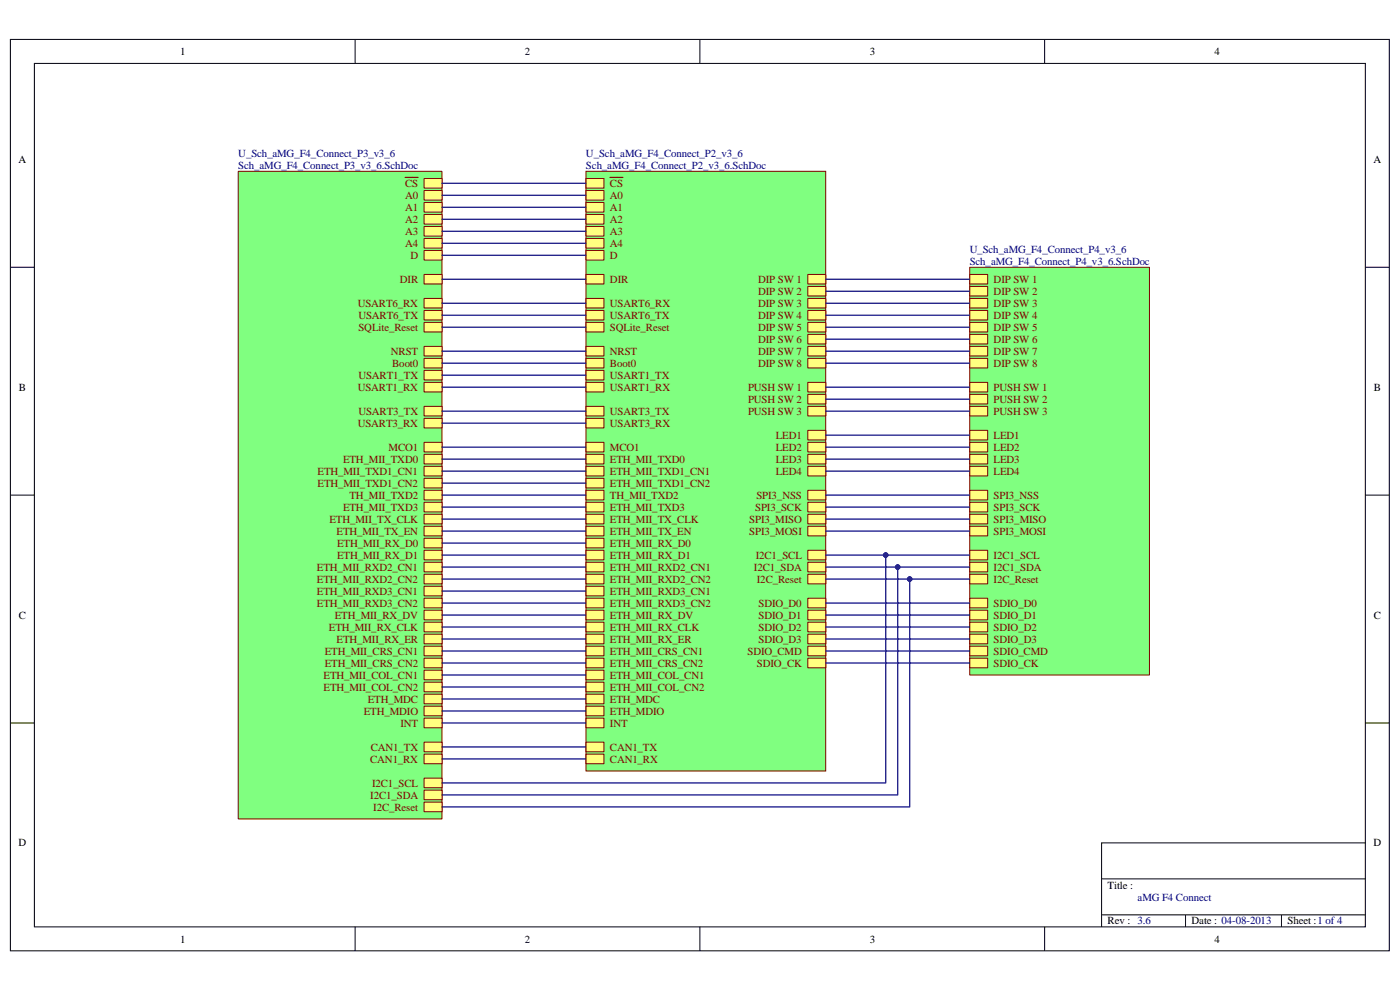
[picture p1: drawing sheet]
<svg xmlns="http://www.w3.org/2000/svg" width="297mm" height="210mm" viewBox="0 0 297 210" stroke-linecap="round" stroke-linejoin="round" font-family="sans-serif">
<path d="M2.2 8.4h292.5v193.3h-292.5z" fill="none" stroke="#000" stroke-width=".21"/>
<path d="M7.3 13.5h282.3v183.1h-282.3z" fill="#fff"/>
<g fill="none" stroke="#000" stroke-width=".21">
<path d="M7.3 13.5h282.3v183.1h-282.3zM75.3 8.4v5M148.5 8.4v5M221.6 8.4v5M2.2 56.7h5.1M289.7 56.7h5M2.2 105h5.1M289.7 105h5M2.2 153.4h5.1M289.7 153.4h5M289.7 178.8h-56v17.8M75.3 196.6v5.1"/>
<path d="M148.5 196.6v5.1M221.6 196.6v5.1M233.7 186.4h56M233.7 194.1h56M251.5 194.1v2.5M271.9 194.1v2.5"/>
</g>
<path d="M124.3 36.4h50.9v127.1h-50.9z" fill="#80ff80"/>
<path d="M124.3 36.3h50.9v127.2h-50.9z" fill="none" stroke="#800000" stroke-width=".21"/>
<path d="M124.3 37.9h3.8v2h-3.8z" fill-rule="evenodd" fill="#ffff80" stroke="#800000" stroke-width=".21"/>
<path d="M129.4 37.6h2.7" fill="none" stroke="#800000" stroke-width=".25"/>
<g fill="#ffff80" stroke="#800000" stroke-width=".21">
<path d="M124.3 40.4h3.8v2h-3.8z" fill-rule="evenodd"/>
<path d="M124.3 43h3.8v2h-3.8z" fill-rule="evenodd"/>
<path d="M124.3 45.5h3.8v2h-3.8z" fill-rule="evenodd"/>
<path d="M124.3 48h3.8v2.1h-3.8z" fill-rule="evenodd"/>
<path d="M124.3 50.6h3.8v2h-3.8z" fill-rule="evenodd"/>
<path d="M124.3 53.1h3.8v2.1h-3.8z" fill-rule="evenodd"/>
<path d="M171.4 121.8h3.8v2.1h-3.8z" fill-rule="evenodd"/>
<path d="M124.3 63.3h3.8v2h-3.8z" fill-rule="evenodd"/>
<path d="M124.3 65.8h3.8v2.1h-3.8z" fill-rule="evenodd"/>
<path d="M124.3 68.4h3.8v2h-3.8z" fill-rule="evenodd"/>
<path d="M124.3 73.5h3.8v2h-3.8z" fill-rule="evenodd"/>
<path d="M124.3 76h3.8v2.1h-3.8z" fill-rule="evenodd"/>
<path d="M124.3 78.6h3.8v2h-3.8z" fill-rule="evenodd"/>
<path d="M124.3 81.1h3.8v2h-3.8z" fill-rule="evenodd"/>
<path d="M124.3 86.2h3.8v2h-3.8z" fill-rule="evenodd"/>
<path d="M124.3 88.7h3.8v2.1h-3.8z" fill-rule="evenodd"/>
<path d="M124.3 93.8h3.8v2.1h-3.8z" fill-rule="evenodd"/>
<path d="M124.3 98.9h3.8v2.1h-3.8z" fill-rule="evenodd"/>
<path d="M124.3 106.6h3.8v2h-3.8z" fill-rule="evenodd"/>
<path d="M124.3 109.1h3.8v2h-3.8z" fill-rule="evenodd"/>
<path d="M124.3 96.4h3.8v2h-3.8z" fill-rule="evenodd"/>
<path d="M124.3 119.3h3.8v2h-3.8z" fill-rule="evenodd"/>
<path d="M124.3 134.5h3.8v2.1h-3.8z" fill-rule="evenodd"/>
<path d="M124.3 142.2h3.8v2h-3.8z" fill-rule="evenodd"/>
<path d="M124.3 147.3h3.8v2h-3.8z" fill-rule="evenodd"/>
<path d="M124.3 149.8h3.8v2h-3.8z" fill-rule="evenodd"/>
<path d="M124.3 152.3h3.8v2.1h-3.8z" fill-rule="evenodd"/>
<path d="M124.3 104h3.8v2h-3.8z" fill-rule="evenodd"/>
<path d="M124.3 114.2h3.8v2h-3.8z" fill-rule="evenodd"/>
<path d="M124.3 111.6h3.8v2.1h-3.8z" fill-rule="evenodd"/>
<path d="M124.3 116.7h3.8v2.1h-3.8z" fill-rule="evenodd"/>
<path d="M124.3 124.4h3.8v2h-3.8z" fill-rule="evenodd"/>
<path d="M124.3 129.4h3.8v2.1h-3.8z" fill-rule="evenodd"/>
<path d="M124.3 137.1h3.8v2h-3.8z" fill-rule="evenodd"/>
<path d="M124.3 132h3.8v2h-3.8z" fill-rule="evenodd"/>
<path d="M124.3 101.5h3.8v2h-3.8z" fill-rule="evenodd"/>
<path d="M124.3 121.8h3.8v2.1h-3.8z" fill-rule="evenodd"/>
<path d="M124.3 144.7h3.8v2h-3.8z" fill-rule="evenodd"/>
<path d="M124.3 139.6h3.8v2.1h-3.8z" fill-rule="evenodd"/>
<path d="M124.3 126.9h3.8v2h-3.8z" fill-rule="evenodd"/>
<path d="M171.4 91.3h3.8v2h-3.8z" fill-rule="evenodd"/>
<path d="M171.4 93.8h3.8v2.1h-3.8z" fill-rule="evenodd"/>
<path d="M171.4 96.4h3.8v2h-3.8z" fill-rule="evenodd"/>
<path d="M171.4 98.9h3.8v2.1h-3.8z" fill-rule="evenodd"/>
<path d="M171.4 104h3.8v2h-3.8z" fill-rule="evenodd"/>
<path d="M171.4 106.6h3.8v2h-3.8z" fill-rule="evenodd"/>
<path d="M171.4 109.1h3.8v2h-3.8z" fill-rule="evenodd"/>
<path d="M171.4 111.6h3.8v2.1h-3.8z" fill-rule="evenodd"/>
<path d="M124.3 157.4h3.8v2.1h-3.8z" fill-rule="evenodd"/>
<path d="M124.3 160h3.8v2h-3.8z" fill-rule="evenodd"/>
<path d="M171.4 116.7h3.8v2.1h-3.8z" fill-rule="evenodd"/>
<path d="M171.4 119.3h3.8v2h-3.8z" fill-rule="evenodd"/>
<path d="M171.4 81.1h3.8v2h-3.8z" fill-rule="evenodd"/>
<path d="M171.4 83.7h3.8v2h-3.8z" fill-rule="evenodd"/>
<path d="M171.4 86.2h3.8v2h-3.8z" fill-rule="evenodd"/>
<path d="M171.4 58.2h3.8v2.1h-3.8z" fill-rule="evenodd"/>
<path d="M171.4 60.8h3.8v2h-3.8z" fill-rule="evenodd"/>
<path d="M171.4 63.3h3.8v2h-3.8z" fill-rule="evenodd"/>
<path d="M171.4 65.8h3.8v2.1h-3.8z" fill-rule="evenodd"/>
<path d="M171.4 68.4h3.8v2h-3.8z" fill-rule="evenodd"/>
<path d="M171.4 70.9h3.8v2.1h-3.8z" fill-rule="evenodd"/>
<path d="M171.4 73.5h3.8v2h-3.8z" fill-rule="evenodd"/>
<path d="M171.4 76h3.8v2.1h-3.8z" fill-rule="evenodd"/>
<path d="M171.4 129.4h3.8v2.1h-3.8z" fill-rule="evenodd"/>
<path d="M171.4 126.9h3.8v2h-3.8z" fill-rule="evenodd"/>
<path d="M171.4 139.6h3.8v2.1h-3.8z" fill-rule="evenodd"/>
<path d="M171.4 137.1h3.8v2h-3.8z" fill-rule="evenodd"/>
<path d="M171.4 134.5h3.8v2.1h-3.8z" fill-rule="evenodd"/>
<path d="M171.4 132h3.8v2h-3.8z" fill-rule="evenodd"/>
<path d="M124.3 58.2h3.8v2.1h-3.8z" fill-rule="evenodd"/>
</g>
<path d="M205.7 56.7h38.2v86.5h-38.2z" fill="#80ff80"/>
<path d="M205.7 56.7h38.2v86.5h-38.2z" fill="none" stroke="#800000" stroke-width=".21"/>
<g fill="#ffff80" stroke="#800000" stroke-width=".21">
<path d="M205.7 129.4h3.8v2.1h-3.8z" fill-rule="evenodd"/>
<path d="M205.7 126.9h3.8v2h-3.8z" fill-rule="evenodd"/>
<path d="M205.7 139.6h3.8v2.1h-3.8z" fill-rule="evenodd"/>
<path d="M205.7 137.1h3.8v2h-3.8z" fill-rule="evenodd"/>
<path d="M205.7 134.5h3.8v2.1h-3.8z" fill-rule="evenodd"/>
<path d="M205.7 132h3.8v2h-3.8z" fill-rule="evenodd"/>
<path d="M205.7 104h3.8v2h-3.8z" fill-rule="evenodd"/>
<path d="M205.7 106.6h3.8v2h-3.8z" fill-rule="evenodd"/>
<path d="M205.7 109.1h3.8v2h-3.8z" fill-rule="evenodd"/>
<path d="M205.7 111.6h3.8v2.1h-3.8z" fill-rule="evenodd"/>
<path d="M205.7 116.7h3.8v2.1h-3.8z" fill-rule="evenodd"/>
<path d="M205.7 119.3h3.8v2h-3.8z" fill-rule="evenodd"/>
<path d="M205.7 91.3h3.8v2h-3.8z" fill-rule="evenodd"/>
<path d="M205.7 93.8h3.8v2.1h-3.8z" fill-rule="evenodd"/>
<path d="M205.7 96.4h3.8v2h-3.8z" fill-rule="evenodd"/>
<path d="M205.7 81.1h3.8v2h-3.8z" fill-rule="evenodd"/>
<path d="M205.7 83.7h3.8v2h-3.8z" fill-rule="evenodd"/>
<path d="M205.7 86.2h3.8v2h-3.8z" fill-rule="evenodd"/>
<path d="M205.7 58.2h3.8v2.1h-3.8z" fill-rule="evenodd"/>
<path d="M205.7 60.8h3.8v2h-3.8z" fill-rule="evenodd"/>
<path d="M205.7 63.3h3.8v2h-3.8z" fill-rule="evenodd"/>
<path d="M205.7 65.8h3.8v2.1h-3.8z" fill-rule="evenodd"/>
<path d="M205.7 68.4h3.8v2h-3.8z" fill-rule="evenodd"/>
<path d="M205.7 70.9h3.8v2.1h-3.8z" fill-rule="evenodd"/>
<path d="M205.7 73.5h3.8v2h-3.8z" fill-rule="evenodd"/>
<path d="M205.7 76h3.8v2.1h-3.8z" fill-rule="evenodd"/>
<path d="M205.7 121.8h3.8v2.1h-3.8z" fill-rule="evenodd"/>
<path d="M205.7 98.9h3.8v2.1h-3.8z" fill-rule="evenodd"/>
</g>
<path d="M50.5 36.4h43.3v137.3h-43.3z" fill="#80ff80"/>
<path d="M50.5 36.3h43.3v137.4h-43.3z" fill="none" stroke="#800000" stroke-width=".21"/>
<g fill="#ffff80" stroke="#800000" stroke-width=".21">
<path d="M90 78.6h3.8v2h-3.8z" fill-rule="evenodd"/>
<path d="M90 81.1h3.8v2h-3.8z" fill-rule="evenodd"/>
<path d="M90 157.4h3.8v2.1h-3.8z" fill-rule="evenodd"/>
<path d="M90 65.8h3.8v2.1h-3.8z" fill-rule="evenodd"/>
<path d="M90 63.3h3.8v2h-3.8z" fill-rule="evenodd"/>
<path d="M90 160h3.8v2h-3.8z" fill-rule="evenodd"/>
<path d="M90 53.1h3.8v2.1h-3.8z" fill-rule="evenodd"/>
<path d="M90 37.9h3.8v2h-3.8z" fill-rule="evenodd"/>
</g>
<path d="M85.9 37.6h2.8" fill="none" stroke="#800000" stroke-width=".25"/>
<g fill="#ffff80" stroke="#800000" stroke-width=".21">
<path d="M90 40.4h3.8v2h-3.8z" fill-rule="evenodd"/>
<path d="M90 45.5h3.8v2h-3.8z" fill-rule="evenodd"/>
<path d="M90 50.6h3.8v2h-3.8z" fill-rule="evenodd"/>
<path d="M90 48h3.8v2.1h-3.8z" fill-rule="evenodd"/>
<path d="M90 43h3.8v2h-3.8z" fill-rule="evenodd"/>
<path d="M90 152.3h3.8v2.1h-3.8z" fill-rule="evenodd"/>
<path d="M90 98.9h3.8v2.1h-3.8z" fill-rule="evenodd"/>
<path d="M90 104h3.8v2h-3.8z" fill-rule="evenodd"/>
<path d="M90 114.2h3.8v2h-3.8z" fill-rule="evenodd"/>
<path d="M90 109.1h3.8v2h-3.8z" fill-rule="evenodd"/>
<path d="M90 111.6h3.8v2.1h-3.8z" fill-rule="evenodd"/>
<path d="M90 96.4h3.8v2h-3.8z" fill-rule="evenodd"/>
<path d="M90 116.7h3.8v2.1h-3.8z" fill-rule="evenodd"/>
<path d="M90 119.3h3.8v2h-3.8z" fill-rule="evenodd"/>
<path d="M90 124.4h3.8v2h-3.8z" fill-rule="evenodd"/>
<path d="M90 129.4h3.8v2.1h-3.8z" fill-rule="evenodd"/>
<path d="M90 137.1h3.8v2h-3.8z" fill-rule="evenodd"/>
<path d="M90 142.2h3.8v2h-3.8z" fill-rule="evenodd"/>
<path d="M90 147.3h3.8v2h-3.8z" fill-rule="evenodd"/>
<path d="M90 149.8h3.8v2h-3.8z" fill-rule="evenodd"/>
<path d="M90 132h3.8v2h-3.8z" fill-rule="evenodd"/>
<path d="M90 126.9h3.8v2h-3.8z" fill-rule="evenodd"/>
<path d="M90 139.6h3.8v2.1h-3.8z" fill-rule="evenodd"/>
<path d="M90 93.8h3.8v2.1h-3.8z" fill-rule="evenodd"/>
<path d="M90 101.5h3.8v2h-3.8z" fill-rule="evenodd"/>
<path d="M90 106.6h3.8v2h-3.8z" fill-rule="evenodd"/>
<path d="M90 121.8h3.8v2.1h-3.8z" fill-rule="evenodd"/>
<path d="M90 134.5h3.8v2.1h-3.8z" fill-rule="evenodd"/>
<path d="M90 144.7h3.8v2h-3.8z" fill-rule="evenodd"/>
<path d="M90 68.4h3.8v2h-3.8z" fill-rule="evenodd"/>
<path d="M90 76h3.8v2.1h-3.8z" fill-rule="evenodd"/>
<path d="M90 73.5h3.8v2h-3.8z" fill-rule="evenodd"/>
<path d="M90 165.1h3.8v2h-3.8z" fill-rule="evenodd"/>
<path d="M90 167.6h3.8v2h-3.8z" fill-rule="evenodd"/>
<path d="M90 88.7h3.8v2.1h-3.8z" fill-rule="evenodd"/>
<path d="M90 86.2h3.8v2h-3.8z" fill-rule="evenodd"/>
<path d="M90 170.2h3.8v2h-3.8z" fill-rule="evenodd"/>
<path d="M90 58.2h3.8v2.1h-3.8z" fill-rule="evenodd"/>
</g>
<g fill="none" stroke="#000080" stroke-width=".25">
<path d="M93.8 38.9h30.5M93.8 54.1h30.5M93.8 51.6h30.5M93.8 49.1h30.5M93.8 46.5h30.5M93.8 41.4h30.5M93.8 44h30.5M93.8 59.2h30.5M175.2 59.2h30.5M93.8 79.6h30.5M93.8 74.5h30.5M93.8 77h30.5"/>
<path d="M93.8 69.4h30.5M93.8 66.9h30.5M93.8 64.3h30.5M175.2 74.5h30.5M175.2 77h30.5M175.2 69.4h30.5M175.2 66.9h30.5M175.2 64.3h30.5M175.2 72h30.5M175.2 61.8h30.5M93.8 97.4h30.5M93.8 94.9h30.5"/>
<path d="M93.8 89.8h30.5M93.8 87.2h30.5M93.8 99.9h30.5M93.8 82.1h30.5M175.2 97.4h30.5M175.2 94.9h30.5M175.2 87.2h30.5M175.2 99.9h30.5M175.2 82.1h30.5M175.2 84.7h30.5M175.2 92.3h30.5M93.8 117.7h30.5"/>
<path d="M93.8 115.2h30.5M93.8 112.7h30.5M93.8 110.1h30.5M93.8 107.6h30.5M93.8 102.5h30.5M93.8 105h30.5M175.2 117.7h30.5M175.2 112.7h30.5M175.2 110.1h30.5M175.2 107.6h30.5M175.2 105h30.5M187.9 117.7v48.4h-94.1"/>
<path d="M93.8 138.1h30.5M93.8 135.6h30.5M93.8 130.5h30.5M93.8 133h30.5M93.8 125.4h30.5M93.8 122.8h30.5M93.8 120.3h30.5M93.8 127.9h30.5M175.2 138.1h30.5M175.2 135.6h30.5M175.2 130.5h30.5M175.2 133h30.5"/>
<path d="M175.2 122.8h30.5M175.2 120.3h30.5M175.2 127.9h30.5M190.4 120.3v48.3h-96.6M193 122.8v48.4h-99.2M93.8 158.4h30.5M93.8 153.4h30.5M93.8 150.8h30.5M93.8 148.3h30.5M93.8 145.7h30.5M93.8 143.2h30.5M93.8 140.6h30.5"/>
<path d="M175.2 140.6h30.5M93.8 161h30.5"/>
</g>
<g fill="#000080" stroke="#000080" stroke-width=".21">
<circle cx="187.9" cy="117.7" r=".5"/>
<circle cx="190.4" cy="120.3" r=".5"/>
<circle cx="193" cy="122.8" r=".5"/>
</g>
<g font-size="2.3">
<text x="38.2" y="11.7">1</text>
<text x="111.4" y="11.7">2</text>
<text x="184.5" y="11.7">3</text>
<text x="257.6" y="11.7">4</text>
<text x="3.9" y="34.5">A</text>
<text x="291.4" y="34.5">A</text>
<text x="4" y="82.9">B</text>
<text x="291.5" y="82.9">B</text>
<text x="4" y="131.2">C</text>
<text x="291.5" y="131.2">C</text>
<text x="3.9" y="179.5">D</text>
<text x="291.4" y="179.5">D</text>
<text x="235" y="188.5">Title :</text>
<text x="235" y="196.1">Rev : 3.6</text>
<text x="252.8" y="196.1">Date : 04-08-2013</text>
<text x="273.1" y="196.1">Sheet :1 of 4</text>
<text x="38.2" y="199.9">1</text>
<text x="111.4" y="199.9">2</text>
<text x="184.5" y="199.9">3</text>
<text x="257.6" y="199.9">4</text>
</g>
<g font-size="2.3" fill="#000080">
<text x="50.5" y="33.3">U_Sch_aMG_F4_Connect_P3_v3_6</text>
<text x="50.5" y="35.8">Sch_aMG_F4_Connect_P3_v3_6.SchDoc</text>
<text x="124.3" y="33.3">U_Sch_aMG_F4_Connect_P2_v3_6</text>
<text x="124.3" y="35.8">Sch_aMG_F4_Connect_P2_v3_6.SchDoc</text>
<text x="205.7" y="53.6">U_Sch_aMG_F4_Connect_P4_v3_6</text>
<text x="205.7" y="56.2">Sch_aMG_F4_Connect_P4_v3_6.SchDoc</text>
<text x="241.3" y="191">aMG F4 Connect</text>
</g>
<g font-size="2.3" fill="#800000">
<text x="85.9" y="39.7">CS</text>
<text x="129.4" y="39.7">CS</text>
<text x="85.9" y="42.2">A0</text>
<text x="85.9" y="47.3">A2</text>
<text x="85.9" y="44.7">A1</text>
<text x="129.4" y="42.2">A0</text>
<text x="129.4" y="44.7">A1</text>
<text x="129.4" y="47.3">A2</text>
<text x="85.9" y="52.4">A4</text>
<text x="85.9" y="49.8">A3</text>
<text x="129.4" y="49.8">A3</text>
<text x="129.4" y="52.4">A4</text>
<text x="87.1" y="54.9">D</text>
<text x="129.4" y="54.9">D</text>
<text x="75.9" y="65.1">USART6_RX</text>
<text x="84.8" y="60">DIR</text>
<text x="129.4" y="65.1">USART6_RX</text>
<text x="129.4" y="60">DIR</text>
<text x="160.8" y="60">DIP SW 1</text>
<text x="160.8" y="62.6">DIP SW 2</text>
<text x="160.8" y="65.1">DIP SW 3</text>
<text x="210.8" y="60">DIP SW 1</text>
<text x="210.8" y="62.6">DIP SW 2</text>
<text x="210.8" y="65.1">DIP SW 3</text>
<text x="76" y="67.6">USART6_TX</text>
<text x="76" y="70.2">SQLite_Reset</text>
<text x="129.4" y="67.6">USART6_TX</text>
<text x="129.4" y="70.2">SQLite_Reset</text>
<text x="160.8" y="67.6">DIP SW 4</text>
<text x="160.8" y="70.2">DIP SW 5</text>
<text x="210.8" y="67.6">DIP SW 4</text>
<text x="210.8" y="70.2">DIP SW 5</text>
<text x="82.9" y="75.3">NRST</text>
<text x="83.2" y="77.8">Boot0</text>
<text x="129.4" y="75.3">NRST</text>
<text x="129.4" y="77.8">Boot0</text>
<text x="160.8" y="72.7">DIP SW 6</text>
<text x="160.8" y="75.3">DIP SW 7</text>
<text x="160.8" y="77.8">DIP SW 8</text>
<text x="210.8" y="72.7">DIP SW 6</text>
<text x="210.8" y="75.3">DIP SW 7</text>
<text x="210.8" y="77.8">DIP SW 8</text>
<text x="75.9" y="82.9">USART1_RX</text>
<text x="76" y="80.4">USART1_TX</text>
<text x="129.4" y="80.4">USART1_TX</text>
<text x="129.4" y="82.9">USART1_RX</text>
<text x="158.7" y="82.9">PUSH SW 1</text>
<text x="210.8" y="82.9">PUSH SW 1</text>
<text x="76" y="88">USART3_TX</text>
<text x="129.4" y="88">USART3_TX</text>
<text x="158.7" y="85.4">PUSH SW 2</text>
<text x="158.7" y="88">PUSH SW 3</text>
<text x="210.8" y="85.4">PUSH SW 2</text>
<text x="210.8" y="88">PUSH SW 3</text>
<text x="75.9" y="90.5">USART3_RX</text>
<text x="82.4" y="95.6">MCO1</text>
<text x="129.4" y="90.5">USART3_RX</text>
<text x="129.4" y="95.6">MCO1</text>
<text x="164.6" y="93.1">LED1</text>
<text x="164.6" y="95.6">LED2</text>
<text x="210.8" y="93.1">LED1</text>
<text x="210.8" y="95.6">LED2</text>
<text x="67.4" y="100.7">ETH_MII_TXD1_CN1</text>
<text x="72.8" y="98.2">ETH_MII_TXD0</text>
<text x="129.4" y="100.7">ETH_MII_TXD1_CN1</text>
<text x="129.4" y="98.2">ETH_MII_TXD0</text>
<text x="164.6" y="98.2">LED3</text>
<text x="164.6" y="100.7">LED4</text>
<text x="210.8" y="98.2">LED3</text>
<text x="210.8" y="100.7">LED4</text>
<text x="67.4" y="103.3">ETH_MII_TXD1_CN2</text>
<text x="74.1" y="105.8">TH_MII_TXD2</text>
<text x="129.4" y="105.8">TH_MII_TXD2</text>
<text x="129.4" y="103.3">ETH_MII_TXD1_CN2</text>
<text x="160.5" y="105.8">SPI3_NSS</text>
<text x="210.8" y="105.8">SPI3_NSS</text>
<text x="69.9" y="110.9">ETH_MII_TX_CLK</text>
<text x="71.4" y="113.4">ETH_MII_TX_EN</text>
<text x="72.8" y="108.3">ETH_MII_TXD3</text>
<text x="129.4" y="108.3">ETH_MII_TXD3</text>
<text x="129.4" y="110.9">ETH_MII_TX_CLK</text>
<text x="129.4" y="113.4">ETH_MII_TX_EN</text>
<text x="159" y="110.9">SPI3_MISO</text>
<text x="159" y="113.4">SPI3_MOSI</text>
<text x="160.2" y="108.3">SPI3_SCK</text>
<text x="210.8" y="108.3">SPI3_SCK</text>
<text x="210.8" y="110.9">SPI3_MISO</text>
<text x="210.8" y="113.4">SPI3_MOSI</text>
<text x="71.5" y="116">ETH_MII_RX_D0</text>
<text x="71.5" y="118.5">ETH_MII_RX_D1</text>
<text x="129.4" y="116">ETH_MII_RX_D0</text>
<text x="129.4" y="118.5">ETH_MII_RX_D1</text>
<text x="160.3" y="118.5">I2C1_SCL</text>
<text x="210.8" y="118.5">I2C1_SCL</text>
<text x="67.2" y="121.1">ETH_MII_RXD2_CN1</text>
<text x="67.2" y="123.6">ETH_MII_RXD2_CN2</text>
<text x="129.4" y="121.1">ETH_MII_RXD2_CN1</text>
<text x="129.4" y="123.6">ETH_MII_RXD2_CN2</text>
<text x="159.9" y="121.1">I2C1_SDA</text>
<text x="160.6" y="123.6">I2C_Reset</text>
<text x="210.8" y="121.1">I2C1_SDA</text>
<text x="210.8" y="123.6">I2C_Reset</text>
<text x="67.2" y="126.2">ETH_MII_RXD3_CN1</text>
<text x="67.2" y="128.7">ETH_MII_RXD3_CN2</text>
<text x="71" y="131.2">ETH_MII_RX_DV</text>
<text x="129.4" y="126.2">ETH_MII_RXD3_CN1</text>
<text x="129.4" y="131.2">ETH_MII_RX_DV</text>
<text x="129.4" y="128.7">ETH_MII_RXD3_CN2</text>
<text x="160.9" y="131.2">SDIO_D1</text>
<text x="160.9" y="128.7">SDIO_D0</text>
<text x="210.8" y="131.2">SDIO_D1</text>
<text x="210.8" y="128.7">SDIO_D0</text>
<text x="69.8" y="133.8">ETH_MII_RX_CLK</text>
<text x="71.4" y="136.3">ETH_MII_RX_ER</text>
<text x="129.4" y="136.3">ETH_MII_RX_ER</text>
<text x="129.4" y="133.8">ETH_MII_RX_CLK</text>
<text x="160.9" y="136.3">SDIO_D3</text>
<text x="160.9" y="133.8">SDIO_D2</text>
<text x="210.8" y="136.3">SDIO_D3</text>
<text x="210.8" y="133.8">SDIO_D2</text>
<text x="68.6" y="144">ETH_MII_COL_CN1</text>
<text x="68.9" y="138.9">ETH_MII_CRS_CN1</text>
<text x="68.9" y="141.4">ETH_MII_CRS_CN2</text>
<text x="129.4" y="144">ETH_MII_COL_CN1</text>
<text x="129.4" y="138.9">ETH_MII_CRS_CN1</text>
<text x="129.4" y="141.4">ETH_MII_CRS_CN2</text>
<text x="158.6" y="138.9">SDIO_CMD</text>
<text x="160.6" y="141.4">SDIO_CK</text>
<text x="210.8" y="141.4">SDIO_CK</text>
<text x="210.8" y="138.9">SDIO_CMD</text>
<text x="68.6" y="146.5">ETH_MII_COL_CN2</text>
<text x="78" y="149">ETH_MDC</text>
<text x="129.4" y="149">ETH_MDC</text>
<text x="129.4" y="146.5">ETH_MII_COL_CN2</text>
<text x="77.2" y="151.6">ETH_MDIO</text>
<text x="84.9" y="154.1">INT</text>
<text x="129.4" y="151.6">ETH_MDIO</text>
<text x="129.4" y="154.1">INT</text>
<text x="78.5" y="161.8">CAN1_RX</text>
<text x="78.7" y="159.2">CAN1_TX</text>
<text x="129.4" y="159.2">CAN1_TX</text>
<text x="129.4" y="161.8">CAN1_RX</text>
<text x="78.9" y="166.9">I2C1_SCL</text>
<text x="78.5" y="169.4">I2C1_SDA</text>
<text x="79.2" y="171.9">I2C_Reset</text>
</g>
</svg>
